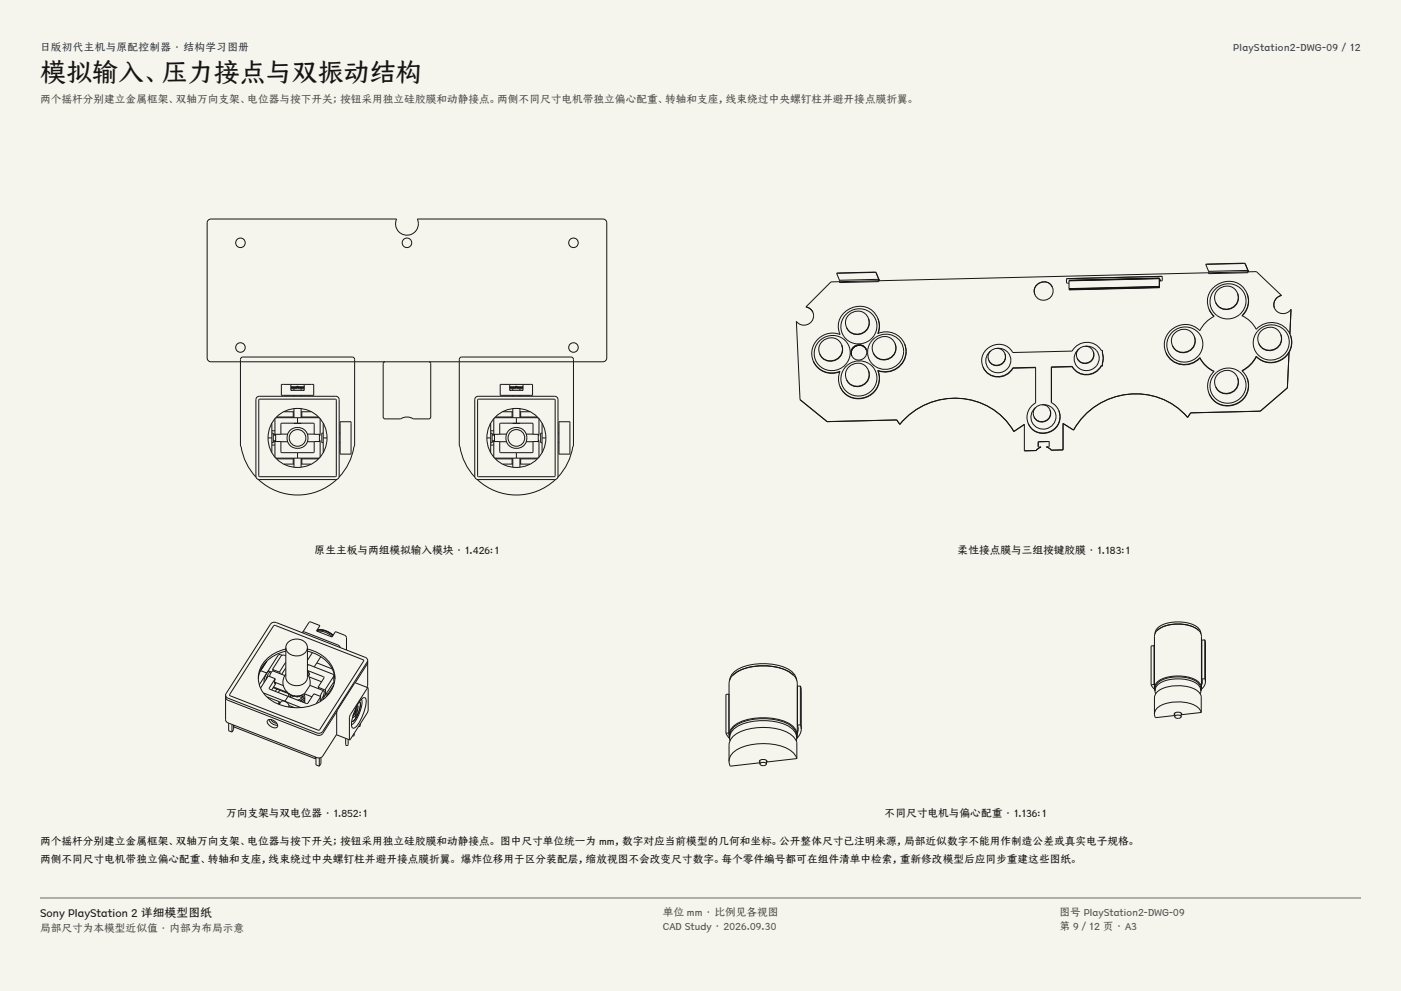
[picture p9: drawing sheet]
<svg xmlns="http://www.w3.org/2000/svg" width="420mm" height="297mm" viewBox="0 0 420 297" stroke-linecap="round" stroke-linejoin="round" font-family="sans-serif">
<g fill="#f5f4ed">
<path d="M0 0h420v297h-420z"/>
<path d="M12 12h396v275h-396z"/>
</g>
<g fill="none" stroke="#141413" stroke-width=".3">
<path d="M62.3 66.1l.9-.5h55.7a3.4 3.4 0 0 0 3.1 4.9 3.4 3.4 0 0 0 3.1-4.9h55.7l.6 .3 .5 .9v40.5l-.2 .7-.9 .4h-117.9l-.6-.4-.2-.7v-40.5zM361.5 79.3l11.5-.4 .3 .1 1 2.5-1-2.4-.3-.1-11.5 .3M361.5 79.3v.1M361.5 79.3h.1M361.5 79.4l.8 1.9M241.6 92l1.3 .5 .8 1.1M241.6 92l1.3 .6 .8 1M243.7 93.6a2.85 2.85 0 0 1-1.3 3.5 2.85 2.85 0 0 1-3.7-.8l1.1 23.5M250.9 82h.1M250.9 81.9l11.5-.3h.2l1.1 2.5M250.9 81.9h.1M250.9 81.9v.1"/>
<path d="M250.9 82l.8 2M253.7 94.1a5.3 5.3 0 0 1 9.1 2.8 5.3 5.3 0 0 1-7.6 5.7 5.2 5.2 0 0 1-1.5-8.5zM260.3 95.3a3.5 3.5 0 0 1-1.9 4.7 3.5 3.5 0 0 1-4.7-1.9M260.3 95.3a3.6 3.6 0 0 1-1.9 4.6 3.6 3.6 0 0 1-4.7-1.8M260.3 95.3a3.6 3.6 0 0 0-4.6-1.8 3.6 3.6 0 0 0-2 4.6M262.6 81.7l-11.7 .3M263.2 95.5a5.8 5.8 0 0 1-.1 4.5 6.1 6.1 0 0 1 8.1 3.1M263.2 95.5a6.2 6.2 0 0 0-6.2-3.7 6.2 6.2 0 0 0-5.5 4.6l-.1 2.4 .4 1.4M263.2 95.5a5.8 5.8 0 0 1 .1 4.4M263.4 83.6v.8l-11.7 .3v-.7M263.4 83.7h.1M263.4 83.7l-11.7 .3"/>
<path d="M263.4 83.6h.1M315.5 86.1a2.84 2.84 0 0 1-1.6 3.7 2.84 2.84 0 0 1-3.6-1.5M315.5 86.1a2.84 2.84 0 0 0-3.7-1.4 2.84 2.84 0 0 0-1.5 3.6M315.5 86.2a2.84 2.84 0 0 0-3.7-1.5 2.84 2.84 0 0 0-1.5 3.6M319.7 84.6v.1M319.7 83.8v.8M319.7 84.7l.8 .2M320 83.5l-.3 .3M320 83.5l28.3-.6 .1 1.1-.8 .2M320.5 84.2v2.3M320.5 86.5v.1M320.5 84.1v.1"/>
<path d="M320.5 86.6v.1M320.5 84v.1M320.5 86.7h.1M320.5 84h.1M347.5 83.5l-27 .7M347.5 83.5l.1 2.4M347.5 85.8l-27 .7M347.5 85.8l.1 .1M347.5 85.8v.1M347.5 83.4l.1 .1M347.5 83.4v.1M347.5 85.9l-27 .7"/>
<path d="M347.6 83.4l-27.1 .7M347.6 83.4v.1M347.6 83.4h-.1M347.6 86l-27.1 .7M347.6 83.3h.1M347.6 83.3l-27.1 .7M347.6 83.3v.2M347.6 83.3v.1M347.6 86.1h.1M347.6 85.9h-.1M347.6 85.9v.1M347.6 83.5h.1"/>
<path d="M347.6 85.9v.2M347.6 86v.1M347.6 86h.1M347.6 83.3l.3 .9M347.6 86v.2M347.6 86.1l-27.1 .6M347.6 86.1v.1M347.6 86.2l-27.1 .5M351.5 99.5a5.3 5.3 0 0 1 8.9 2.4 5.3 5.3 0 0 1-6.6 6.5 5.2 5.2 0 0 1-2.3-8.9zM362.5 92.7l1.4 2.1M362.5 92.7l1.5 2.1a9.6 9.6 0 0 0-4.3 4.3 6.2 6.2 0 0 0-7.7-.8 6.2 6.2 0 0 0-2.5 7.3M364.2 86.8a5.3 5.3 0 0 1 9.1 1.9 5.3 5.3 0 0 1-6.4 6.8 5.2 5.2 0 0 1-2.7-8.7z"/>
<path d="M371 87.8a3.5 3.5 0 0 1-1.9 4.7 3.5 3.5 0 0 1-4.7-1.9M371 87.8a3.6 3.6 0 0 1-2 4.6 3.6 3.6 0 0 1-4.6-1.8M371 87.8a3.6 3.6 0 0 0-4.6-1.8 3.6 3.6 0 0 0-2 4.6M373.8 88a5.9 5.9 0 0 1-1.5 6.6 9 9 0 0 1 4.3 4.1 6.1 6.1 0 0 1 10.2 1.6M373.8 88a5.9 5.9 0 0 1-1.4 6.7M373.8 88a6.2 6.2 0 0 0-6.1-3.7 6.2 6.2 0 0 0-5.6 4.6v2.4l.4 1.4M374.1 81l-11.8 .3M374.1 81.1v.6l-11.8 .3v-.7M377.7 98.6a5.3 5.3 0 0 1 8.6 2.5 5.3 5.3 0 0 1-5.8 6.8 5.2 5.2 0 0 1-4.6-3.7 5.2 5.2 0 0 1 1.8-5.6zM382.1 92.3a2.84 2.84 0 0 0 4.9 .4M384.2 88.5a2.81 2.81 0 0 0-2.1 3.8M384.2 88.5v.1a2.81 2.81 0 0 0-2.1 3.7"/>
<path d="M384.2 88.5l-7.5-7.1-127.6 3.1-7.5 7.5M387 92.7l-.3 7.4M387 92.7h.1M77 119.1l.7-.3h23a1 1 0 0 1 1 1v22.9a1 1 0 0 1-1 1h-23a1 1 0 0 1-1-1v-22.9zM77.7 119.7l23.1 .1-.1 23-23.1-.1zM87.2 115.2h-2.9v3.3h9.7v-3.3h-2.8M87.2 115.2h4M87.2 117h.4M87.2 116.1h4M87.2 116.5h4M87.2 116h4M87.2 115.2v1.8"/>
<path d="M87.2 117h4M88.1 116.5v.5M88.1 118.5v.3M89.4 115.8h.1M89.4 115.8h-.5h.5M90.3 116.5v.5M90.3 118.5v.3M90.8 117h.4M91.2 115.2v1.8M115.4 108.4l-.5 .6v16l.5 .5h4.7l1.6-.5 1.1 .1 1.1 .4h4.7l.5-.2v-16.3l-.5-.6M142.6 119.1l.7-.3h23a1 1 0 0 1 1 1v22.9a1 1 0 0 1-1 1h-23a1 1 0 0 1-1-1v-22.9zM143.2 119.8l23.1-.1 .1 23-23.1 .1z"/>
<path d="M152.8 115.2h-2.8v3.3h9.7v-3.3h-2.9M152.8 115.2h4M152.8 117h.4M152.8 116.1h4M152.8 116.5h4M152.8 116h4M152.8 117h4M152.8 115.2v1.8M153.7 116.5v.5M153.7 118.5v.3M154.6 115.8h.5zM155.9 116.5v.5"/>
<path d="M155.9 118.5v.3M156.4 117h.4M156.8 115.2v1.8M239.8 119.8l8.2 6.6M239.8 119.8h.1M243.8 108.2a6.1 6.1 0 0 0 8 3.1l-.4 1.9 .4 2.6M243.8 108.2a6 6 0 0 0 8 3.2M245.4 102.4a5.3 5.3 0 0 1 9.2 1.7 5.3 5.3 0 0 1-6.3 6.9 5.2 5.2 0 0 1-2.9-8.6zM251.8 100.2h.1M251.8 100.2a6.2 6.2 0 0 0-6.5 1.4 6.2 6.2 0 0 0-1.5 6.6M252.3 103.3a3.5 3.5 0 0 1-1.9 4.7 3.5 3.5 0 0 1-4.7-1.9M252.3 103.3a3.6 3.6 0 0 1-2 4.6 3.6 3.6 0 0 1-4.6-1.8"/>
<path d="M252.3 103.3a3.6 3.6 0 0 0-4.6-1.8 3.6 3.6 0 0 0-2 4.6M253.7 109.8a5.3 5.3 0 0 1 9.1 2.3 5.3 5.3 0 0 1-6.9 6.4 5.2 5.2 0 0 1-2.2-8.7zM255.3 106.6a2.37 2.37 0 0 1 1.4-2.9 2.37 2.37 0 0 1 3 1.1 2.37 2.37 0 0 0-3-1.1 2.37 2.37 0 0 0-1.4 2.9M260.3 111a3.5 3.5 0 0 1-1.9 4.6 3.5 3.5 0 0 1-4.7-1.9M260.3 111a3.6 3.6 0 0 1-1.9 4.5 3.6 3.6 0 0 1-4.7-1.8M260.3 111a3.6 3.6 0 0 0-4.6-1.8 3.6 3.6 0 0 0-2 4.5M261.7 101.8a5.3 5.3 0 0 1 9 2 5.3 5.3 0 0 1-6.3 6.8 5.2 5.2 0 0 1-4.1-3.6 5.2 5.2 0 0 1 1.4-5.2zM263.2 111.1a6.2 6.2 0 0 1-3.4 7.8 6.2 6.2 0 0 1-8-3.1M263.2 111.1a6.2 6.2 0 0 1-3.4 8 6.2 6.2 0 0 1-8-3.3M268.3 103a3.5 3.5 0 0 1-1.9 4.6 3.5 3.5 0 0 1-4.6-1.9M268.3 103a3.6 3.6 0 0 1-1.9 4.5 3.6 3.6 0 0 1-4.6-1.8M268.3 103a3.6 3.6 0 0 0-4.6-1.8 3.6 3.6 0 0 0-1.9 4.5"/>
<path d="M271.2 103.1a6.2 6.2 0 0 1-1.4 6.6 6.2 6.2 0 0 1-6.7 1.3l.1 .1M271.2 103.1a6.2 6.2 0 0 1-1.4 6.6 6.2 6.2 0 0 1-6.6 1.4M294.7 110a5 5 0 0 0 4.4 2.9 5 5 0 0 0 4.5-2.7M294.7 110a5 5 0 0 0 4.4 3 5 5 0 0 0 4.6-2.6M298.9 104.4a3.7 3.7 0 0 1 3.9 4.5 3.7 3.7 0 0 1-5.5 2.3 3.7 3.7 0 0 1-.3-6M301.2 105.9a2.6 2.6 0 0 1-1.4 3.5 2.6 2.6 0 0 1-3.4-1.5M301.2 105.9a2.6 2.6 0 0 1-1.4 3.4 2.6 2.6 0 0 1-3.4-1.4M301.2 105.9a2.6 2.6 0 0 0-3.3-1.3 2.6 2.6 0 0 0-1.5 3.3M303.6 110.2l6.9-.1v10.7a4.9 4.9 0 0 0-2.3 6M303.6 110.2l.1 .2M310.5 110.2l-6.8 .2M315.2 110v10.6l1.3 1 .9 1.4"/>
<path d="M315.2 110v.1M315.2 110.1v10.6M321.4 109.8l-6.2 .2M321.4 109.8l.1 .1M321.5 109.9l-6.3 .2M325.3 103.8a3.7 3.7 0 0 1 4 4.4 3.7 3.7 0 0 1-5.5 2.3 3.7 3.7 0 0 1-.3-6M327.7 105.3a2.6 2.6 0 0 1-1.4 3.5 2.6 2.6 0 0 1-3.4-1.5M327.7 105.3a2.6 2.6 0 0 1-1.4 3.3 2.6 2.6 0 0 1-3.4-1.3M327.7 105.3a2.6 2.6 0 0 0-3.4-1.3 2.6 2.6 0 0 0-1.4 3.3M330.1 109.6a5 5 0 0 1-8.7 .2M330.1 109.6l.1 .1M330.2 109.7a5 5 0 0 1-8.7 .2"/>
<path d="M330.5 105h-.4a5 5 0 0 0-8.7 .2l-17.8 .4a5 5 0 0 0-6.4-1.9 5 5 0 0 0-2.5 6.3M330.5 105.8a4.7 4.7 0 0 1 0 3M330.5 105v.9M330.5 105v.8M330.5 108.8v.8M330.5 105.8v.1M330.5 109.6v.1M330.5 109.6h-.4M330.5 108.8v.1M330.5 105.9a4.7 4.7 0 0 1 0 3M330.5 109.7h-.3M330.5 108.9v.8"/>
<path d="M349.5 105.6a6.1 6.1 0 0 0 10.2 1.7M349.5 105.6a6.1 6.1 0 0 0 10.2 1.6M358 100.8a3.5 3.5 0 0 1-1.9 4.7 3.5 3.5 0 0 1-4.6-2M358 100.8a3.6 3.6 0 0 1-1.9 4.5 3.6 3.6 0 0 1-4.6-1.8M358 100.8a3.6 3.6 0 0 0-4.6-1.8 3.6 3.6 0 0 0-1.9 4.5M359.7 107.2a9 9 0 0 0 4.3 4.1 6 6 0 0 0-1.5 6.6M359.7 107.2v.1M359.7 107.3a9 9 0 0 0 4.2 4M364.1 112.2a5.3 5.3 0 0 1 9.2 1.7 5.3 5.3 0 0 1-6.3 6.8 5.2 5.2 0 0 1-2.9-8.5zM371 113.1a3.5 3.5 0 0 1-1.9 4.7 3.5 3.5 0 0 1-4.7-2M371 113.1a3.6 3.6 0 0 1-2 4.6 3.6 3.6 0 0 1-4.6-1.9M371 113.1a3.6 3.6 0 0 0-4.6-1.8 3.6 3.6 0 0 0-2 4.5"/>
<path d="M373.8 113.2a6.2 6.2 0 0 1-3.3 8 6.2 6.2 0 0 1-8-3.3M373.8 113.2a6.2 6.2 0 0 1-3.4 7.9 6.2 6.2 0 0 1-7.9-3.2M376.6 106.8a9.6 9.6 0 0 1-4.3 4.3l1.5 2.1M376.6 106.8v.1M376.6 106.9a9.6 9.6 0 0 1-4.2 4.3M383.9 100.2a3.5 3.5 0 0 1-1.9 4.6 3.5 3.5 0 0 1-4.6-1.9M383.9 100.2a3.6 3.6 0 0 1-1.9 4.5 3.6 3.6 0 0 1-4.6-1.8M383.9 100.2a3.6 3.6 0 0 0-4.6-1.8 3.6 3.6 0 0 0-1.9 4.5M385.9 116.2l-8.1 7M386.4 105.6l-.5 10.7zM386.8 100.3a6.2 6.2 0 0 1-2.4 7.5 6.2 6.2 0 0 1-7.8-.9M386.8 100.3a6.2 6.2 0 0 1-2.5 7.4 6.2 6.2 0 0 1-7.7-.9"/>
<path d="M80.4 131.2h1.1M81.5 129.8h.4v2.9h-.4M81.5 126.9v8.7M81.5 133.4h.9M81.5 129.1h.9M81.9 130.1l.5 .1M81.9 132.1h.5M81.9 130.4h.5M82.4 132.3l.1 4.7M82.4 130.2v.3h.2M82.4 130.2h1.8v-3.1l.3-.3 9.5 .1 .2 3.3h1.8M82.4 132.3l-.5 .1"/>
<path d="M82.4 132.3l3.9 .1M82.5 125.5l-.1 4.7M82.6 132h-.2v.3M82.6 130.2v2.1M82.7 137.2h13M82.7 125.3h13M83 137.5h4.9M83 125h4.9M84.2 132.3v3.1l.3 .3 9.5-.1 .2-3.3M84.2 130.1h2.1M85.1 139.1h2.8M85.1 123.4h2.8"/>
<path d="M87.9 137.5h.2M87.9 139.1h.2M87.9 123.4h.2M87.9 125h.2M87.9 123.4v1.6M87.9 137.5v1.6M88.1 126.8h2.2M88.1 122.5v2.7M88.1 137.3v2.7M89.2 125.2v1.6M89.2 135.7v1.6M90.3 137.5h.2"/>
<path d="M90.3 139.1h.2M90.3 123.4h.2M90.3 125h.2M90.3 122.5v2.7M90.3 137.3v2.7M90.5 137.5h4.9M90.5 139.1h2.8M90.5 123.4h2.8M90.5 125h4.9M90.5 123.4v1.6M90.5 137.5v1.6M92.1 130.1h2.1"/>
<path d="M95.8 132h.2v.3M95.8 130.2v2.1M95.9 125.5l.1 4.7M96 132.3l-.1 4.7M96 130.2v.3h-.2M96 132.3l-3.9 .1M96.9 129.8h-.4v2.9h.4M96.9 131.2h1.1M96.9 126.9v8.7M101.7 132.7h.3M101.7 129.8h.3M102 126.4h3.2v9.7h-3.2z"/>
<path d="M146 131.2h1.1M147.1 129.8h.4v1v1.9h-.4M147.1 133.4h.9M147.1 129.1h.9M147.1 126.9v8.7M147.5 130.1l.5 .1M147.5 132.1h.5M147.5 130.4h.5M148 132.3l.1 4.7M148 130.2v.3h.2M148 130.2h1.8v-3.1l.3-.3 9.6 .1 .1 3.3h1.8M148 132.3l-.5 .1"/>
<path d="M148 132.3l3.9 .1M148.1 125.5l-.1 4.7M148.2 132h-.2v.3M148.2 130.2v2.1M148.3 137.2h13M148.3 125.3h13M148.6 137.5h4.9M148.6 125h4.9M149.8 132.3v3.1l.3 .3 9.6-.1 .1-3.3M149.8 130.1h2.1M150.7 139.1h2.8M150.7 123.4h2.8"/>
<path d="M153.5 137.5h.2M153.5 139.1h.2M153.5 123.4h.2M153.5 125h.2M153.5 123.4v1.6M153.5 137.5v1.6M153.7 126.8h2.2M153.7 122.5v2.7M153.7 137.3v2.7M154.8 125.2v1.6M154.8 135.7v1.6M155.9 137.5h.2"/>
<path d="M155.9 139.1h.2M155.9 123.4h.2M155.9 125h.2M155.9 122.5v2.7M155.9 137.3v2.7M156.1 137.5h4.9M156.1 139.1h2.8M156.1 123.4h2.8M156.1 125h4.9M156.1 123.4v1.6M156.1 137.5v1.6M157.7 130.1h2.1"/>
<path d="M161.4 132h.2v.3M161.4 130.2v2.1M161.5 125.5l.1 4.7M161.6 132.3l-.1 4.7M161.6 130.2v.3h-.2M161.6 132.3l-3.9 .1M162.5 129.8h-.4v2.9h.4M162.5 131.2h1.1M162.5 126.9v8.7M167.3 132.7h.3M167.3 129.8h.3M167.6 126.4h3.2v9.7h-3.2z"/>
<path d="M248 126.4h.1M268.8 125.8l-20.8 .6M268.8 125.8l1 1.4M268.8 125.8v.1M268.8 125.9l-20.8 .5M269.7 127.2a20.9 20.9 0 0 1 34.2 2.1M269.7 127.2h.1M269.8 127.2a20.9 20.9 0 0 1 34.1 2.1M303.9 129.3l3.2-2.1v7.9M307.1 135.1h.1M310.6 135l-3.5 .1M311.2 133.8v.1"/>
<path d="M311.2 132.6v1.2M311.2 133.8l.1 .1M311.2 133.9l.9 .1M311.4 132.4l-.2 .2M312.1 134l-1 .5-.5 .5M312.1 134h.1M312.1 134l-1.5 1M312.4 121.3a3.7 3.7 0 0 1 4 4.5 3.7 3.7 0 0 1-5.5 2.2 3.7 3.7 0 0 1-.4-5.9M313.7 133.9l1.5 1M313.7 133.9v.1M313.7 134l1.5 .9M314.4 132.3l.1 .1"/>
<path d="M314.5 132.4v1.5h-.8M314.5 132.4h-3.1l-.2 .2M314.8 122.8a2.6 2.6 0 0 1-1.4 3.5 2.6 2.6 0 0 1-3.4-1.5M314.8 122.8a2.6 2.6 0 0 1-1.5 3.4 2.6 2.6 0 0 1-3.3-1.4M314.8 122.8a2.6 2.6 0 0 0-3.4-1.3 2.6 2.6 0 0 0-1.4 3.3M315.2 134.9h.1M317.4 123a5 5 0 0 1-2.7 6.5 5 5 0 0 1-6.5-2.7M317.4 123a5 5 0 0 1-2.7 6.4 5 5 0 0 1-6.5-2.6M318.7 126.9v7.9M318.7 126.9l3.1 2M318.7 134.8h.1M318.7 126.9h.1"/>
<path d="M318.7 134.8l-3.5 .1M321.8 128.9h.1M356 125.1a21.1 21.1 0 0 0-34.2 3.8M356.9 123.7l-.9 1.4M356.9 123.7h.1M377.8 123.2l-20.9 .5M377.8 123.2h.1M76.8 143a18.8 18.8 0 0 1-4.7-9.6v-25.7l.2-.5 .5-.2h32.8l.5 .2 .2 .5-.1 26a18.3 18.3 0 0 1-4.6 9.3M77.4 143.7a17.1 17.1 0 0 0 23.5 0M142.4 143a18.8 18.8 0 0 1-4.7-9.6v-25.7l.2-.5 .5-.2h32.8l.5 .2 .2 .5-.1 26a18.3 18.3 0 0 1-4.6 9.3M143.1 143.7a17.1 17.1 0 0 0 23.5 0M80 198.1l-2.2 3.5"/>
<path d="M82 187.6l.5-.2 26.5 10.4v.3l-13.3 20.7-26.8-10.4-.1-.3zM84.6 196.4a.85 .85 0 0 0-1.2 0l-5.6 8.8M85.7 194.5a9.6 9.6 0 0 0-8.3 8.6 8.9 8.9 0 0 0 6.7 8.2 13.4 13.4 0 0 0 14.2-2.9 7.7 7.7 0 0 0-1.8-12l-2-1.1-2.3-.8M85.7 195.2a9.8 9.8 0 0 0-8.3 8.2M85.7 196.5l-.7-.2-.8 .3-2.5 4 2.1 .8M85.7 198.5l-1.9 2.9M85.7 194.1v8.9a3.4 3.4 0 0 0 5.6 1.7l.5-.6 .3-.8 .1-9.2M85.7 194.1a3.4 3.4 0 0 0 5.6 1.7l.7-.9 .2-.8M85.7 194.1a3.4 3.4 0 0 1 2.6-2.6 3.4 3.4 0 0 1 3.4 1.3l.5 1.3M90.7 189.5l1.9-3 .4-.1 2.9 1.1-1 1.6 4.6 1.8 1.1-1.6 2.6 1 .7 .8v3.7M90.7 189.5l.7-.1 9.9 3.9 .7 .7M90.7 189.5v.2"/>
<path d="M92.2 195.2a9.8 9.8 0 0 1 8.2 8.2M92.2 199.1l7.4 2.9 .5 .5M92.4 199.2l-.2 .4M93.7 195.6l-1.5 2.3M95 198.7l4.6 1.8M95 188.9a5.7 5.7 0 0 1 4.8 1.5M95 189.2a6.1 6.1 0 0 1 4.6 1.6M95 188.9l1.3-.2 1.5 .4M95 188.9l1.3-.1 1.5 .3M96.2 196.8l-2 3.1M97.8 189.1l2.1 1.3M97.8 189.1l2.1 1.2"/>
<path d="M102 194v.1M110.2 197.9l-.2-.5-.5-.4-26.7-10.4-.8-.1-.9 .5-13.5 21.3M110.2 197.9l-13.4 21.3-1 .6-.8-.1-26.7-10.5-.5-.3-.2-.6M110.2 198.6l-3.7 6M110.2 197.9v7.4l-.3 .7M346 193.5l.1 .2M346 193.5l-.9 .1v11.6M346 193.5v11.6M346.3 189.9a3.3 3.3 0 0 1 2.4-2.7 12.5 12.5 0 0 1 9.9 .5l1.2 1.4 .2 .8M346.9 189a10.5 10.5 0 0 1 12.4 0M360.3 193.5l-.1 .2M361.2 191.8l.2 .9v11.6"/>
<path d="M361.2 191.8l-.9 .1v11.6M361.2 191.8v11.6M67.6 209l.2 .5 .5 .4 27.1 10.5 .8-.1 .6-.5 4.2-6.6M67.6 208.3v7.4l.4 .8 27 10.6h1.2l.6-.5 4.1-6.5M68.5 216.7v2.3l1 .4M69.5 217.1v2.3M70 217.3v1.3l-.5 .8M70.1 217.8l24.4 9.6M78.2 201l1.8 .7M78.4 200.2l.2 .1M79 207.7l11.2 4.3M80 201.7l-.7 1.6-.1 1.2"/>
<path d="M80.1 208.9l3.7 1.4M80.2 215.9a2.07 2.07 0 0 1 3 1.9 2.07 2.07 0 0 1-3-1.9zM80.6 215.7a2.58 2.58 0 0 0 2.6 1.6M81.1 201.3l-.6-.1-.5 .5M81.1 201.3a3.4 3.4 0 0 0-1.4 2.4M81.1 201.3l.2 .3M81.2 215.6l.6 .7 1.2 .5M81.3 201.5l-.5 1.2M81.8 200.7l.1 .4M81.8 201.1l-.5 .4M81.8 201.1l3.6 1.4M81.9 206.1l5 1.9"/>
<path d="M82 205.9l4.2 1.6M82.3 204.4l2.7 1.1M82.3 204.7l.4 .1M82.5 203.4l-1.8 2.8 .2 .4 11.1 4.3 .3-.2 1.8-2.8 2.1 .8M82.5 203.4l-.2 1.3 .4 .1M82.5 203.4l-2.1-.8-2.3 3.6M82.7 204.8l-1.3 2M83 206.5l-.5 .7M83.8 201.4h.1M83.8 210.3v.7M83.8 210.3l-.4 .7M83.8 201.4l.2 .5"/>
<path d="M83.9 206.9l-.5 .7M85.4 210.2l-1-.1-.7 1M85.4 210.2l.5 .2a1.28 1.28 0 0 1 .7 1.4M85.7 202a4.1 4.1 0 0 0 .3 5.3 4.1 4.1 0 0 0 5.2 .6M85.7 200.3l-1.3 1.8M86.4 208.7l-1 1.5M86.5 211.9l.3-.4 1.5 .6M86.6 207.9l-.1 .9M87 208.1v.9M87.4 208.3l-.4 .6M87.6 208.4l-.5 .3M88 208.5l1.2 .4 .3-.4"/>
<path d="M88.3 208.6l-1 .5M89.4 208.6h-.5M89.4 208.6h.1M89.5 208.6l1 .6M90.1 208.4l.6 .4M90.3 208.3l.4 .6M90.7 209.6l-.6 .6M90.7 208.2l.2 .7M91.1 209.1l-1.2 1M91.1 209.1l-.3-.3-.6 .6-1 .4M91.1 209.1h.1M91.1 207.9a1.86 1.86 0 0 1-.5 2.5l.1-.1"/>
<path d="M91.2 207.9l2.3 .9M91.3 209.2l-.2 1.3M91.3 209.9v.7M92.2 202l.7 1.6v1.8M92.2 200.9l4.9 2v.3l-1.7 2.8 2 .8M92.2 201.1a1.01 1.01 0 0 1 .4 1.3M92.2 201.2l.4 .6v.6M92.6 202.4l-.1 .1M92.6 202.9l3.8 1.4M92.9 205.4l-1.7 2.5M92.9 205.4l4.2 1.6M95.4 206l.1 .4"/>
<path d="M96 209.8h.1M96 210l.2 .1M96.2 208.7l-.2 1.5M96.2 208.7l-1.4 2.1M96.9 208.7l.3 .1M97.1 207l-.6 .5-.5 1.2M97.1 207l.1 .7-.4 1.2-.8 .9M97.4 206.8h.1M97.5 206.8l.1 .4-.3 1.4M97.9 208.7h.1M98.3 208l-.7 .2-.8 1.4M99.9 204.7l.3 .1"/>
<path d="M100.1 202.4l.2 .1M100.1 202.5l-2.7 4.3M100.1 202.5l-.1 1.9-2.3 3.7M100.1 205.2l-2.3 3.6M105.4 216.2h.1M106.2 219.8v.6l-.5 .2M106.5 204.6l-5.5 8.5-.1 7M106.5 204.6l3.8 1.5M106.7 212.9l-.9 1.7M106.7 214.1l-.5 .7-.5 .2M106.7 213l-.9 1.7M106.7 215h.1"/>
<path d="M106.7 212.2v2.8M106.7 215l.1 .1M106.7 215.1l-.8 1-.4 .1M106.9 214.9l-.6 .9-.8 .4M107 211.7h.1M107 211.7l-.2 .5v2.9M107 211.7v2.9l-.2 .5M107.1 211.4l.3 .4-.4 1.5M107.7 210.3l.1 .1a3.9 3.9 0 0 1-.4 3.4l-.4 .8M107.8 210.4l.2 1.1-1 3M108 216.9v.7l-.5 .1M108.4 209.5a9.6 9.6 0 0 1-2.6 7.4l-.4 .3"/>
<path d="M108.4 209.5l.9-.4a2.65 2.65 0 0 1 .3 2.8l-1.2 3.4a6.4 6.4 0 0 1-2.2 2.9h-.4a4.9 4.9 0 0 1 .3-4.5l.9-2.1zM110.3 206.1l-5.5 8.5v7.1M110.3 206.1v7.1l-5.5 8.5M217.6 219.8l1.1 1.5M218.6 208.1h-1v11.7M218.6 219.8h-1M218.7 203.9a6 6 0 0 1 5.4-4.4 17.5 17.5 0 0 1 13.1 1.6l1.4 1.8 .2 1M219.8 202.4a14.4 14.4 0 0 1 12-2.7 11.1 11.1 0 0 1 6 2.7M239.1 208l-.1 .1M239.1 217.3a2.95 2.95 0 0 1-.1 2.5M239.9 217.2l.3 1.3M239.9 205.6l.3 1.3v11.6"/>
<path d="M239.9 205.6v11.6M239.9 205.6l-.8 .1v11.6M239.9 217.2l-.8 .1M240.2 218.5l-.3 1.4-1 1.4M345.1 205.2l1 1.4M346 205.1l.1 .3M346 205.1l-.9 .1M346.1 206.3a3.3 3.3 0 0 1 2.5-2.9 12.8 12.8 0 0 1 10.1 .5l1.3 1.4 .2 1M346.1 206.3l.2 .8M346.1 206.3v-15.6a3.3 3.3 0 0 1 2.5-2.8 12.8 12.8 0 0 1 10.1 .5l1.3 1.4 .2 .9v15.6M346.1 214l.3 1.1 5.8-.7M346.3 207a3.2 3.2 0 0 1 2.4-2.8 12.5 12.5 0 0 1 9.9 .5l1.2 1.4 .2 .9"/>
<path d="M346.3 207l.2 1M346.3 207a3.1 3.1 0 0 1 2.4-3.3 12.5 12.5 0 0 1 9.9 .5 2.79 2.79 0 0 1 1.4 2.8M352.2 214.8a1.17 1.17 0 0 0 1.9 0M352.2 214.8a1.18 1.18 0 0 1 1.9 0M352.2 213.7v1.1M354.1 213.7v1.1M354.2 214.2a1.12 1.12 0 0 0-1.1-.9 1.12 1.12 0 0 0-1.1 .9l.2 .1M354.2 213.8v.4M360 207l-.2 1M360.1 213.5a5.8 5.8 0 0 0-5.4-3.1 10.5 10.5 0 0 0-8 2l-.4 .8-.2 .8M360.1 213.5v-4.8a5.8 5.8 0 0 0-5.4-3.1 10.5 10.5 0 0 0-8 2l-.4 .7-.2 .9v4.8M360.1 213.5l-5.9 .7"/>
<path d="M360.2 206.3l-.2 .8M360.3 203.5l.2 .8-.3 1.1M361.2 203.4l.2 .9M361.2 203.4l-.9 .1M361.4 204.3l-.5 1.4-.7 .9M94.5 226.9v.5M94.7 227.1l-.2 .3M94.7 226.9v2.3l1 .4M95.7 227.2v2.4M96.2 227v1.8l-.5 .8M100.9 220.1l3.9 1.6M103.6 221.3v1.8l.3 .3 .5-.2v-1.6"/>
<path d="M218.6 220.4a4.8 4.8 0 0 1 3.8-4.2 19.1 19.1 0 0 1 14 .5 4.3 4.3 0 0 1 2.6 3.7M218.6 220.4l.1 1M218.6 220.4v-15.5a4.8 4.8 0 0 1 3.8-4.3 19.1 19.1 0 0 1 14 .6 4.3 4.3 0 0 1 2.6 3.7v15.5M218.6 228.2l.3 1.4 8.9-1M218.7 221.2a4.7 4.7 0 0 1 3.8-4.2 18.8 18.8 0 0 1 13.8 .6 4.2 4.2 0 0 1 2.5 3.6M218.7 221.2l.2 .9M218.7 221.2a4.7 4.7 0 0 1 3.8-4.8 18.8 18.8 0 0 1 13.8 .6 4.2 4.2 0 0 1 2.5 4.2M227.8 229a1.17 1.17 0 0 0 2 0M227.8 229a1.18 1.18 0 0 1 2 0M227.8 227.9v1.1M229.8 227.9v1.1M229.9 228.4a1.12 1.12 0 0 0-1.1-.9 1.12 1.12 0 0 0-1.1 .9l.1 .1"/>
<path d="M229.9 228v.4M238.8 221.2l-.1 .9M238.9 227.3a7.8 7.8 0 0 0-6.7-4.2 16.7 16.7 0 0 0-12.1 2.2l-.8 .8-.6 1-.1 1.1M238.9 227.3v-4.8a7.8 7.8 0 0 0-6.7-4.2 16.7 16.7 0 0 0-12.1 2.1l-.8 .9-.6 .9-.1 6M238.9 227.3l-9 1.1M239 220.4l-.2 1"/>
<circle cx="72.1" cy="72.8" r="1.43"/>
<circle cx="122" cy="72.8" r="1.43"/>
<circle cx="171.9" cy="72.8" r="1.43"/>
<circle cx="72.1" cy="104.1" r="1.43"/>
<circle cx="171.9" cy="104.1" r="1.43"/>
<circle cx="257.5" cy="105.7" r="2.35"/>
<circle cx="89.2" cy="131.2" r="8.9"/>
<circle cx="89.2" cy="131.2" r="2.5"/>
<circle cx="89.2" cy="131.2" r="3.2"/>
<circle cx="154.8" cy="131.2" r="8.9"/>
<circle cx="154.8" cy="131.2" r="2.5"/>
<circle cx="154.8" cy="131.2" r="3.2"/>
</g>
<path d="M12 269.3h396zM12 269h396v.3h-396z" fill-rule="evenodd" fill="#504e49"/>
<text font-size="7.8" fill="#141413" x="12" y="24.7">模拟输入、压力接点与双振动结构</text>
<text font-size="3.5" fill="#141413" x="12" y="274.9">Sony PlayStation 2 详细模型图纸</text>
<g font-size="3.2" fill="#1b365d">
<text x="12" y="15.3">日版初代主机与原配控制器 · 结构学习图册</text>
<text x="369.6" y="15.3">PlayStation2-DWG-09 / 12</text>
</g>
<g font-size="3.2" fill="#504e49">
<text x="12" y="30.9">两个摇杆分别建立金属框架、双轴万向支架、电位器与按下开关；按钮采用独立硅胶膜和动静接点。两侧不同尺寸电机带独立偏心配重、转轴和支座，线束绕过中央螺钉柱并避开接点膜折翼。</text>
<text x="198.7" y="274.5">单位 mm · 比例见各视图</text>
<text x="317.6" y="274.5">图号 PlayStation2-DWG-09</text>
<text x="12" y="279.3">局部尺寸为本模型近似值 · 内部为布局示意</text>
<text x="198.7" y="278.8">CAD Study · 2026.09.30</text>
<text x="317.6" y="278.8">第 9 / 12 页 · A3</text>
</g>
<g font-size="3.2" fill="#141413">
<text x="94.4" y="166">原生主板与两组模拟输入模块 · 1.426:1</text>
<text x="287.2" y="166">柔性接点膜与三组按键胶膜 · 1.183:1</text>
<text x="67.8" y="245">万向支架与双电位器 · 1.852:1</text>
<text x="265.3" y="245">不同尺寸电机与偏心配重 · 1.136:1</text>
<text x="12" y="253.3">两个摇杆分别建立金属框架、双轴万向支架、电位器与按下开关；按钮采用独立硅胶膜和动静接点。 图中尺寸单位统一为 mm，数字对应当前模型的几何和坐标。公开整体尺寸已注明来源，局部近似数字不能用作制造公差或真实电子规格。</text>
<text x="12" y="258.6">两侧不同尺寸电机带独立偏心配重、转轴和支座，线束绕过中央螺钉柱并避开接点膜折翼。 爆炸位移用于区分装配层，缩放视图不会改变尺寸数字。每个零件编号都可在组件清单中检索，重新修改模型后应同步重建这些图纸。</text>
</g>
</svg>
